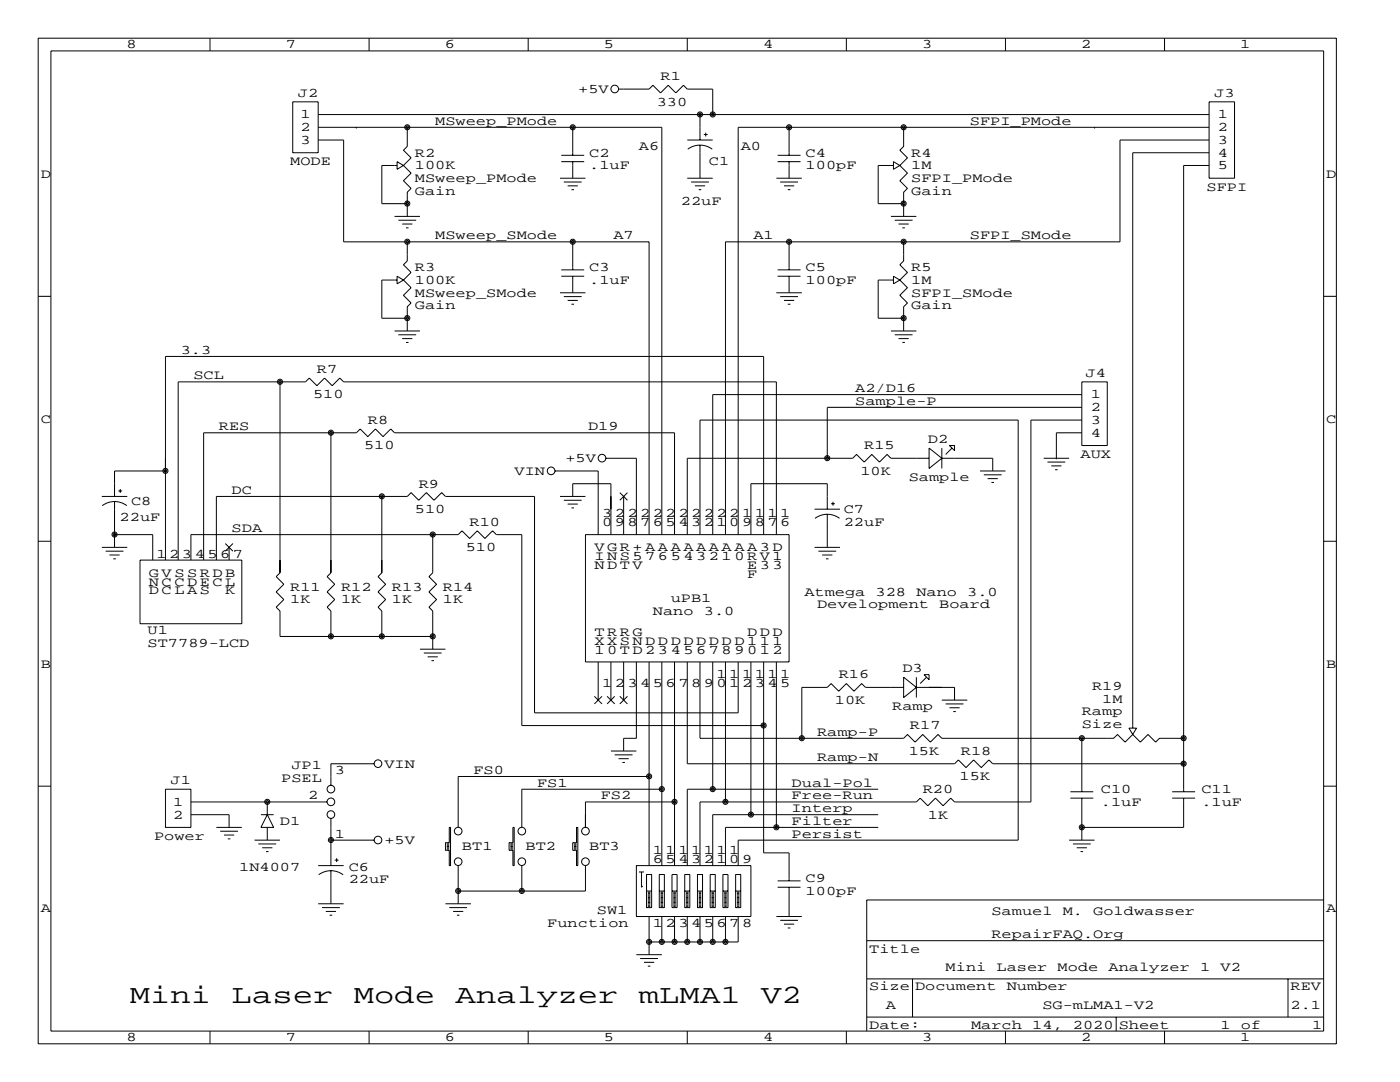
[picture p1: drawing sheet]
<svg xmlns="http://www.w3.org/2000/svg" width="279mm" height="216mm" viewBox="0 0 279 216" stroke-linecap="round" stroke-linejoin="round" font-family="sans-serif">
<g fill="none" stroke="#000" stroke-width=".2">
<path d="M7.6 7.6h259.1v200.7h-259.1zM10.2 10.2h254v195.5h-254zM41.9 7.6v2.6M73.7 7.6v2.6M105.4 7.6v2.6M123.4 17.8h6.1l.8-.8 1.5 1.5 1.5-1.5 1.6 1.5 1.5-1.5 .8 .8h5v5.1M137.2 7.6v2.6M168.9 7.6v2.6M200.7 7.6v2.6M232.4 7.6v2.6M58.4 20.3h5.1v10.2h-5.1zM63.5 27.9h5.1v20.4h60.9v58.4"/>
<path d="M63.5 22.9h177.8M63.5 25.4h68.6v81.3M71.1 25.4h.1M79.2 33h-3v7.6h5.1M79.2 32.3l1.3 .7-1.3 .8zM80.5 33l1.5 1.5-1.5 1.6 1.5 1.5-.7 .8v4.8M81.3 25.4v3.8l-.8 .8 1.5 1.5-1.5 1.5M111.8 35.6h5M112 32.3h4.6M112 31h4.6M112.5 36.3h3.6M113.3 37.1h2"/>
<path d="M114 37.8h.6M114.3 25.4v5.6M114.3 32.3v3.3M137.2 35.6h5M137.2 27.9h5M137.3 29.8a4.1 4.1 0 0 1 4.8 0M137.9 36.3h3.6M138.7 37.1h2M139.4 37.8h.6M139.7 22.9h.1M139.7 22.9v5M139.7 29v6.6"/>
<path d="M140.5 26.8h.7M140.8 26.5v.7M154.9 35.6h5.1M155.2 32.3h4.6M155.2 31h4.6M155.7 36.3h3.6M156.5 37.1h2M157.2 37.8h.5M157.5 25.4v5.6M157.5 32.3v3.3M178.3 33h-3v7.6h5M178.3 32.3l1.3 .7-1.3 .8z"/>
<path d="M179.6 33l1.5 1.5-1.5 1.6 1.5 1.5-.8 .8v4.8M180.3 25.4v3.8l-.7 .8 1.5 1.5-1.5 1.5M218.4 25.4h.1M241.3 20.3h5.1v15.3h-5.1zM241.3 33h-5.1v125M241.3 27.9h-17.8v20.4h-78.7v58.4M241.3 30.5h-15.2v114.8M241.3 25.4h-94v81.3M7.6 59.1h2.6M78.7 43.2h5.1M79.2 55.9h-3v7.6h5.1M79.2 55.1l1.3 .8-1.3 .7z"/>
<path d="M79.5 43.9h3.6M80.3 44.7h2M80.5 55.9l1.5 1.5-1.5 1.5 1.5 1.6-.7 .7v4.8M81 45.5h.5M81.3 48.3v3.8l-.8 .7 1.5 1.6-1.5 1.5M111.8 58.4h5M112 55.1h4.6M112 53.8h4.6M112.5 59.2h3.6M113.3 59.9h2M114.3 48.3v5.5M114.3 55.1v3.3"/>
<path d="M154.9 58.4h5.1M155.2 55.1h4.6M155.2 53.8h4.6M155.7 59.2h3.6M156.5 59.9h2M157.5 48.3v5.5M157.5 55.1v3.3M177.8 43.2h5.1M178.3 55.1l1.3 .8-1.3 .7zM178.3 55.9h-3v7.6h5M178.6 43.9h3.5M179.3 44.7h2.1"/>
<path d="M179.6 55.9l1.5 1.5-1.5 1.5 1.5 1.6-.8 .7v4.8M180.1 45.5h.5M180.3 48.3v3.8l-.7 .7 1.5 1.6-1.5 1.5M264.2 59.1h2.5M55.9 76.2v38.1l-.8 .8 1.5 1.5-1.5 1.5 1.5 1.5-1.5 1.6 .8 .7v5.1h30.5M78.7 66h5.1M79.5 66.8h3.6M80.3 67.6h2M81 68.3h.5M114 60.7h.6M157.2 60.7h.5M177.8 66h5.1"/>
<path d="M178.6 66.8h3.5M179.3 67.6h2.1M180.1 68.3h.5M215.9 76.2h5.1v12.7h-5.1zM215.9 78.7h-73.7v28M20.3 99.1h5.1M23.6 98h.8M24 97.6v.7M33 94h-10.1v5.1M66 86.4v27.9l-.7 .8 1.5 1.5-1.5 1.5 1.5 1.5-1.5 1.6 .7 .7v5.1M76.2 99.1v15.2l-.8 .8 1.6 1.5-1.6 1.5 1.6 1.5-1.6 1.6 .8 .7v5.1M110.7 94h8.7v12.7"/>
<path d="M111.8 99.1h5M112.5 99.8h3.6M114.3 99.1v-2.6h7.6v10.2M120.9 91.4h6.1v15.3M123.7 98.3l1.5 1.5M124.5 99.1v7.6M125.2 98.3l-1.5 1.5M185.4 91.4h-7.6l-.8-.7-1.5 1.5-1.5-1.5-1.5 1.5-1.6-1.5-.7 .7h-33v15.3M185.4 89.4l2.6 2-2.6 2.1zM188 91.4h10.1v2.6M188 89.4v4.1M189.5 88.9h1v1z"/>
<path d="M190 89.4l-1.3 1.3M195.6 94h5.1M196.3 94.7h3.6M197.1 95.5h2M197.9 96.3h.5M208.3 91.4h5.1M209 92.2h3.6M209.8 93h2M210.6 93.7h.5M210.8 91.4h.1M215.9 83.8h-10.2v76.2h-15.2l-.8-.7-1.5 1.5-1.5-1.5-1.5 1.5-1.6-1.5-.7 .7h-43.2v12.7M215.9 81.3h-50.8v10.1"/>
<path d="M215.9 86.4h-5.1v5M7.6 108h2.6M20.3 109.2h5.1M20.4 100.9a4.1 4.1 0 0 1 4.9 0M21.1 110h3.5M21.8 110.7h2.1M22.6 111.5h.5M22.9 100.1v9.1M22.9 106.7h7.6v5.1M27.9 111.8h20.4v12.7h-20.4zM38.1 111.8v-5.1h53.3l.8-.8 1.5 1.5 1.5-1.5 1.6 1.5 1.5-1.5 .8 .8h5v38.1h48.3M43.2 111.8v-12.7h38.1l.7-.8 1.6 1.5 1.5-1.5 1.5 1.5 1.5-1.5 .8 .8h17.8v43.1h40.6v-10.1"/>
<path d="M45 108.5l1.5 1.5M45.7 109.2v2.6M46.5 108.5l-1.5 1.5M86.4 106.7v7.6l-.8 .8 1.5 1.5-1.5 1.5 1.5 1.5-1.5 1.6 .8 .7v7.6M113.3 100.6h2M114 101.3h.6M116.8 106.7h40.7v25.4h-40.7zM134.6 106.7v-20.3h-55.9l-.7-.8-1.5 1.5-1.6-1.5-1.5 1.5-1.5-1.5-.8 .8h-30.5v25.4M139.7 106.7v-22.9h63.5v83.8h-55.9v5.1M152.4 106.7v-35.6h-119.4v40.7M154.9 106.7v-30.5h-86.3l-.8-.8-1.5 1.6-1.5-1.6-1.6 1.6-1.5-1.6-.7 .8h-25.4v35.6M162.6 101.6h5"/>
<path d="M162.6 109.2h5M162.7 103.4a4.1 4.1 0 0 1 4.8 0M163.3 110h3.6M164.1 110.7h2M164.8 111.5h.6M165.1 101.6v-5.1h-15.2v10.2M165.1 102.6v6.6M165.9 100.5h.7M166.2 100.1v.8M264.2 108h2.5M83.8 129.5h5.1M84.6 130.3h3.5"/>
<path d="M85.3 131.1h2.1M86.1 131.8h.5M118.6 138.9l1.5 1.6M119.4 132.1v7.6M120.1 138.9l-1.5 1.6M121.2 138.9l1.5 1.6M121.9 132.1v7.6M122.7 138.9l-1.5 1.6M123.7 138.9l1.5 1.6M124.5 132.1v7.6M125.2 138.9l-1.5 1.6M127 132.1v15.2h-2.5v2.6"/>
<path d="M129.5 132.1v40.6M132.1 132.1v40.6M134.6 132.1v40.6M137.2 132.1v20.3h53.3l.8-.8 1.5 1.6 1.5-1.6 1.5 1.6 1.6-1.6 .7 .8h38.1M139.7 132.1v15.2h40.6l.8-.7 1.5 1.5 1.5-1.5 1.6 1.5 1.5-1.5 .8 .7h34.2l.8-.7 1.5 1.5 1.6-1.5M142.2 132.1v25.4M144.8 132.1v27.9M149.9 132.1v30.5M152.4 132.1v38.1h5.1v5.6M154.9 132.1v33M180.3 135.1l2.6 2.1-2.6 2zM180.3 137.2h-7.6l-.7-.8-1.6 1.5-1.5-1.5-1.5 1.5-1.5-1.5-.8 .8h-5.1v10.1"/>
<path d="M182.9 137.2h7.6v2.5M182.9 135.1v4.1M184.4 134.6h1v1zM184.9 135.1l-1.3 1.3M188 139.7h5M7.6 156.9h2.6M33 157.5h5.1v7.6h-5.1zM74.7 152.4h-8.7v4.3M121.9 149.9h5.1M122.7 150.6h3.5M123.4 151.4h2.1M124.2 152.1h.5"/>
<path d="M129.5 154.9h-38.1v10.2M132.1 157.5h-28v7.6M175.3 157.5h-38.1v15.2M188.7 140.5h3.6M189.5 141.2h2M190.2 142h.6M213.6 159.3h4.6M213.6 158h4.6M215.9 147.3h.1M215.9 147.3v10.7M215.9 159.3v8.3M225.3 145.3h1.5l-.7 1.3z"/>
<path d="M226.1 146.6l1.5 1.5 1.5-1.5 1.5 1.5 .8-.8h4.8M233.9 159.3h4.6M233.9 158h4.6M236.2 159.3v5.8h-20.3M264.2 156.9h2.5M38.1 160h27.2M38.1 162.6h7.6v2.5M43.2 165.1h5.1M43.9 165.9h3.6M44.7 166.6h2M45.5 167.4h.5M50.8 167.6h5.1"/>
<path d="M51.6 168.4h3.5M52.1 162.6h2.5M52.3 169.2h2.1M53.1 169.9h.5M53.3 162.6l1.3 2.5h-2.5zM53.3 160v2.6M53.3 165.1v2.5M63.5 172.7h5.1M63.6 174.6a4.1 4.1 0 0 1 4.9 0M66 163.3v9.4M66 173.7v6.6M66 167.6h8.7"/>
<path d="M66.8 171.6h.8M67.2 171.2v.8M89.2 168.4h.5M89.2 169.2h.5M89.2 168.7h.5M89.2 168.9h.5M89.2 169.4h.5M89.7 165.1h.2v7.6h-.2v-3h-.8v-1.6h.8zM91.4 172.7v7.6M101.9 168.4h.5M101.9 169.2h.5M101.9 168.7h.5"/>
<path d="M101.9 168.9h.5M101.9 169.4h.5M102.4 165.1h.2v7.6h-.2v-3h-.8v-1.6h.8zM104.1 172.7v5.1M114.6 168.4h.5M114.6 169.2h.5M114.6 168.7h.5M114.6 168.9h.5M114.6 169.4h.5M115.1 165.1h.2v7.6h-.2v-3h-.8v-1.6h.8zM116.8 172.7v5.1h-25.4M127 172.7h22.9v10.2h-22.9z"/>
<path d="M127.5 174h1M128 174v3l.3-.2M129 174.5h1v6.6h-1zM129 177.8h1M129.3 179.6h.5M129.3 178.1h.5M129.3 178.3h.5M129.3 178.6h.5M129.3 178.8h.5M129.3 179.1h.5M129.3 179.3h.5M129.3 179.8h.5"/>
<path d="M131.6 174.5h1v6.6h-1zM131.6 177.8h1M131.8 179.6h.5M131.8 178.1h.5M131.8 178.3h.5M131.8 178.6h.5M131.8 178.8h.5M131.8 179.1h.5M131.8 179.3h.5M131.8 179.8h.5M134.1 174.5h1v6.6h-1zM134.1 177.8h1"/>
<path d="M134.4 179.6h.5M134.4 178.1h.5M134.4 178.3h.5M134.4 178.6h.5M134.4 178.8h.5M134.4 179.1h.5M134.4 179.3h.5M134.4 179.8h.5M134.6 160h-17.8v5.1M136.7 174.5h1v6.6h-1zM136.7 177.8h1M136.9 179.6h.5"/>
<path d="M136.9 178.1h.5M136.9 178.3h.5M136.9 178.6h.5M136.9 178.8h.5M136.9 179.1h.5M136.9 179.3h.5M136.9 179.8h.5M139.2 174.5h1v6.6h-1zM139.2 177.8h1M139.4 179.6h.6M139.4 178.1h.6M139.4 178.3h.6"/>
<path d="M139.4 178.6h.6M139.4 178.8h.6M139.4 179.1h.6M139.4 179.3h.6M139.4 179.8h.6M141.7 174.5h1v6.6h-1zM141.7 177.8h1M142 179.6h.5M142 178.1h.5M142 178.3h.5M142 178.6h.5M142 178.8h.5"/>
<path d="M142 179.1h.5M142 179.3h.5M142 179.8h.5M144.3 174.5h1v6.6h-1zM144.3 177.8h1M144.5 179.6h.5M144.5 178.1h.5M144.5 178.3h.5M144.5 178.6h.5M144.5 178.8h.5M144.5 179.1h.5M144.5 179.3h.5"/>
<path d="M144.5 179.8h.5M146.8 174.5h1v6.6h-1zM146.8 177.8h1M147.1 179.6h.5M147.1 178.1h.5M147.1 178.3h.5M147.1 178.6h.5M147.1 178.8h.5M147.1 179.1h.5M147.1 179.3h.5M147.1 179.8h.5M155.2 177h4.6"/>
<path d="M155.2 175.8h4.6M157.5 177v5.9M175.3 165.1h-30.5v7.6M175.3 162.6h-33.1v10.1M213.4 167.6h5M214.1 168.4h3.6M214.9 169.2h2M215.6 169.9h.6M264.2 179.6h-91.2v26.1M63.5 180.3h5.1M64.3 181.1h3.5M65 181.9h2.1"/>
<path d="M65.8 182.6h.5M88.9 180.3h5.1M89.7 181.1h3.5M90.4 181.9h2.1M91.2 182.6h.5M127 190.5h5.1M127.8 191.3h3.5M128.5 192h2.1M129.3 180.3h.5M129.3 192.8h.5M129.3 180.1h.5M129.3 180.6h.5"/>
<path d="M129.3 180.8h.5M129.5 182.9v7.6M131.8 180.3h.5M131.8 180.1h.5M131.8 180.6h.5M131.8 180.8h.5M132.1 182.9v5.1M134.4 180.3h.5M134.4 180.1h.5M134.4 180.6h.5M134.4 180.8h.5M134.6 182.9v5.1"/>
<path d="M136.9 180.3h.5M136.9 180.1h.5M136.9 180.6h.5M136.9 180.8h.5M137.2 182.9v5.1M139.4 180.3h.6M139.4 180.1h.6M139.4 180.6h.6M139.4 180.8h.6M139.7 182.9v5.1M142 180.3h.5M142 180.1h.5"/>
<path d="M142 180.6h.5M142 180.8h.5M142.2 182.9v5.1M144.5 180.3h.5M144.5 180.1h.5M144.5 180.6h.5M144.5 180.8h.5M144.8 182.9v5.1M147.1 180.3h.5M147.1 180.1h.5M147.1 180.6h.5M147.1 180.8h.5"/>
<path d="M147.3 182.9v5.1h-17.8M154.9 182.9h5.1M155.7 183.6h3.6M156.5 184.4h2M157.2 185.2h.5M173 195.3h91.2M173 187.7h91.2M182.1 195.3v7.6M257 195.3v7.6M41.9 205.7v2.6M73.7 205.7v2.6M105.4 205.7v2.6"/>
<path d="M137.2 205.7v2.6M168.9 205.7v2.6M173 202.9h91.2M200.7 205.7v2.6M222.8 202.9v2.8M232.4 205.7v2.6"/>
<circle cx="122.7" cy="17.8" r=".76"/>
<circle cx="81.3" cy="25.4" r=".51"/>
<circle cx="81.3" cy="25.4" r=".25"/>
<circle cx="114.3" cy="25.4" r=".51"/>
<circle cx="114.3" cy="25.4" r=".25"/>
<circle cx="139.7" cy="22.8" r=".51"/>
<circle cx="139.7" cy="22.8" r=".25"/>
<circle cx="142.2" cy="22.8" r=".51"/>
<circle cx="142.2" cy="22.8" r=".25"/>
<circle cx="157.5" cy="25.4" r=".51"/>
<circle cx="157.5" cy="25.4" r=".25"/>
<circle cx="180.3" cy="25.4" r=".51"/>
<circle cx="180.3" cy="25.4" r=".25"/>
<circle cx="81.3" cy="40.6" r=".51"/>
<circle cx="81.3" cy="48.2" r=".51"/>
<circle cx="81.3" cy="40.6" r=".25"/>
<circle cx="81.3" cy="48.2" r=".25"/>
<circle cx="114.3" cy="48.2" r=".51"/>
<circle cx="114.3" cy="48.2" r=".25"/>
<circle cx="157.5" cy="48.2" r=".51"/>
<circle cx="157.5" cy="48.2" r=".25"/>
<circle cx="180.3" cy="40.6" r=".51"/>
<circle cx="180.3" cy="48.2" r=".51"/>
<circle cx="180.3" cy="40.6" r=".25"/>
<circle cx="180.3" cy="48.2" r=".25"/>
<circle cx="55.9" cy="76.2" r=".51"/>
<circle cx="55.9" cy="76.2" r=".25"/>
<circle cx="81.3" cy="63.5" r=".51"/>
<circle cx="81.3" cy="63.5" r=".25"/>
<circle cx="180.3" cy="63.5" r=".51"/>
<circle cx="180.3" cy="63.5" r=".25"/>
<circle cx="33" cy="94" r=".51"/>
<circle cx="33" cy="94" r=".25"/>
<circle cx="66" cy="86.3" r=".51"/>
<circle cx="66" cy="86.3" r=".25"/>
<circle cx="76.2" cy="99" r=".51"/>
<circle cx="76.2" cy="99" r=".25"/>
<circle cx="110" cy="94" r=".76"/>
<circle cx="120.1" cy="91.4" r=".76"/>
<circle cx="165.1" cy="91.4" r=".51"/>
<circle cx="165.1" cy="91.4" r=".25"/>
<circle cx="22.9" cy="106.7" r=".51"/>
<circle cx="22.9" cy="106.7" r=".25"/>
<circle cx="86.4" cy="106.7" r=".51"/>
<circle cx="86.4" cy="106.7" r=".25"/>
<circle cx="66" cy="127" r=".51"/>
<circle cx="66" cy="127" r=".25"/>
<circle cx="76.2" cy="127" r=".51"/>
<circle cx="76.2" cy="127" r=".25"/>
<circle cx="86.4" cy="127" r=".51"/>
<circle cx="86.4" cy="127" r=".25"/>
<circle cx="53.3" cy="160" r=".51"/>
<circle cx="53.3" cy="160" r=".25"/>
<circle cx="66" cy="157.5" r=".76"/>
<circle cx="66" cy="160" r=".76"/>
<circle cx="75.4" cy="152.4" r=".76"/>
<circle cx="129.5" cy="154.9" r=".51"/>
<circle cx="129.5" cy="154.9" r=".25"/>
<circle cx="132.1" cy="157.5" r=".51"/>
<circle cx="132.1" cy="157.5" r=".25"/>
<circle cx="134.6" cy="160" r=".51"/>
<circle cx="134.6" cy="160" r=".25"/>
<circle cx="142.2" cy="157.5" r=".51"/>
<circle cx="142.2" cy="157.5" r=".25"/>
<circle cx="144.8" cy="160" r=".51"/>
<circle cx="144.8" cy="160" r=".25"/>
<circle cx="152.4" cy="144.8" r=".51"/>
<circle cx="152.4" cy="144.8" r=".25"/>
<circle cx="160" cy="147.3" r=".51"/>
<circle cx="160" cy="147.3" r=".25"/>
<circle cx="215.9" cy="147.3" r=".51"/>
<circle cx="215.9" cy="147.3" r=".25"/>
<circle cx="236.2" cy="152.4" r=".51"/>
<circle cx="236.2" cy="147.3" r=".51"/>
<circle cx="236.2" cy="147.3" r=".25"/>
<circle cx="236.2" cy="152.4" r=".25"/>
<circle cx="66" cy="167.6" r=".51"/>
<circle cx="66" cy="162.5" r=".76"/>
<circle cx="66" cy="167.6" r=".25"/>
<circle cx="75.4" cy="167.6" r=".76"/>
<circle cx="91.4" cy="177.8" r=".51"/>
<circle cx="91.4" cy="171.9" r=".76"/>
<circle cx="91.4" cy="165.8" r=".76"/>
<circle cx="91.4" cy="177.8" r=".25"/>
<circle cx="104.1" cy="177.8" r=".51"/>
<circle cx="104.1" cy="165.8" r=".76"/>
<circle cx="104.1" cy="171.9" r=".76"/>
<circle cx="104.1" cy="177.8" r=".25"/>
<circle cx="116.8" cy="171.9" r=".76"/>
<circle cx="116.8" cy="165.8" r=".76"/>
<circle cx="149.9" cy="162.5" r=".51"/>
<circle cx="149.9" cy="162.5" r=".25"/>
<circle cx="154.9" cy="165.1" r=".51"/>
<circle cx="154.9" cy="165.1" r=".25"/>
<circle cx="215.9" cy="165.1" r=".51"/>
<circle cx="215.9" cy="165.1" r=".25"/>
<circle cx="129.5" cy="187.9" r=".51"/>
<circle cx="129.5" cy="187.9" r=".25"/>
<circle cx="132.1" cy="187.9" r=".51"/>
<circle cx="132.1" cy="187.9" r=".25"/>
<circle cx="134.6" cy="187.9" r=".51"/>
<circle cx="134.6" cy="187.9" r=".25"/>
<circle cx="137.2" cy="187.9" r=".51"/>
<circle cx="137.2" cy="187.9" r=".25"/>
<circle cx="139.7" cy="187.9" r=".51"/>
<circle cx="139.7" cy="187.9" r=".25"/>
<circle cx="142.2" cy="187.9" r=".51"/>
<circle cx="142.2" cy="187.9" r=".25"/>
<circle cx="144.8" cy="187.9" r=".51"/>
<circle cx="144.8" cy="187.9" r=".25"/>
</g>
<g font-size="5.3">
<text x="25.9" y="200.2">Mini</text>
<text x="46.2" y="200.2">Laser</text>
<text x="70.6" y="200.2">Mode</text>
<text x="90.9" y="200.2">Analyzer</text>
<text x="127.5" y="200.2">mLMA1</text>
<text x="151.9" y="200.2">V2</text>
</g>
<g font-size="2.6">
<text x="25.3" y="9.7">8</text>
<text x="57" y="9.7">7</text>
<text x="88.8" y="9.7">6</text>
<text x="120.5" y="9.7">5</text>
<text x="152.3" y="9.7">4</text>
<text x="184" y="9.7">3</text>
<text x="215.8" y="9.7">2</text>
<text x="247.5" y="9.7">1</text>
<text x="131.8" y="16">R1</text>
<text x="59.4" y="19.3">J2</text>
<text x="60" y="23.6">1</text>
<text x="115.4" y="18.5">+5V</text>
<text x="131.1" y="21.1">330</text>
<text x="242.3" y="19.3">J3</text>
<text x="243.1" y="23.6">1</text>
<text x="60" y="26.2">2</text>
<text x="60" y="28.7">3</text>
<text x="86.9" y="24.9">MSweep_PMode</text>
<text x="127.5" y="30">A6</text>
<text x="147.8" y="30">A0</text>
<text x="193.5" y="24.9">SFPI_PMode</text>
<text x="243.1" y="26.2">2</text>
<text x="243.1" y="28.7">3</text>
<text x="8.1" y="35.5">D</text>
<text x="57.9" y="33">MODE</text>
<text x="82.8" y="31.2">R2</text>
<text x="82.8" y="33.8">100K</text>
<text x="117.6" y="31.2">C2</text>
<text x="117.6" y="33.8">.1uF</text>
<text x="141.5" y="33">C1</text>
<text x="160.8" y="31.2">C4</text>
<text x="160.8" y="33.8">100pF</text>
<text x="181.9" y="31.2">R4</text>
<text x="181.9" y="33.8">1M</text>
<text x="243.1" y="31.2">4</text>
<text x="243.1" y="33.8">5</text>
<text x="264.7" y="35.5">D</text>
<text x="82.8" y="36.3">MSweep_PMode</text>
<text x="82.8" y="38.9">Gain</text>
<text x="135.9" y="40.9">22uF</text>
<text x="181.9" y="36.3">SFPI_PMode</text>
<text x="181.9" y="38.9">Gain</text>
<text x="240.8" y="38.1">SFPI</text>
<text x="86.9" y="47.8">MSweep_SMode</text>
<text x="122.4" y="47.8">A7</text>
<text x="150.4" y="47.8">A1</text>
<text x="193.5" y="47.8">SFPI_SMode</text>
<text x="82.8" y="54.1">R3</text>
<text x="82.8" y="56.6">100K</text>
<text x="82.8" y="59.2">MSweep_SMode</text>
<text x="117.6" y="54.1">C3</text>
<text x="117.6" y="56.6">.1uF</text>
<text x="160.8" y="54.1">C5</text>
<text x="160.8" y="56.6">100pF</text>
<text x="181.9" y="54.1">R5</text>
<text x="181.9" y="56.6">1M</text>
<text x="181.9" y="59.2">SFPI_SMode</text>
<text x="82.8" y="61.7">Gain</text>
<text x="181.9" y="61.7">Gain</text>
<text x="36.1" y="70.6">3.3</text>
<text x="38.6" y="75.7">SCL</text>
<text x="63.2" y="74.4">R7</text>
<text x="216.7" y="75.2">J4</text>
<text x="62.5" y="79.5">510</text>
<text x="170.7" y="80.8">Sample-P</text>
<text x="170.7" y="78.2">A2/D16</text>
<text x="217.7" y="79.5">1</text>
<text x="217.7" y="82">2</text>
<text x="8.1" y="84.3">C</text>
<text x="43.7" y="85.9">RES</text>
<text x="72.6" y="89.7">510</text>
<text x="73.4" y="84.6">R8</text>
<text x="117.3" y="85.9">D19</text>
<text x="172.5" y="89.7">R15</text>
<text x="185.2" y="88.4">D2</text>
<text x="217.7" y="84.6">3</text>
<text x="217.7" y="87.1">4</text>
<text x="264.7" y="84.3">C</text>
<text x="102.7" y="94.7">VIN</text>
<text x="112.9" y="92.2">+5V</text>
<text x="171.7" y="94.7">10K</text>
<text x="215.6" y="91.4">AUX</text>
<text x="26.2" y="100.8">C8</text>
<text x="46.2" y="98.6">DC</text>
<text x="83.6" y="97.3">R9</text>
<text x="181.4" y="96">Sample</text>
<text x="23.9" y="103.9">22uF</text>
<text x="46.2" y="106.2">SDA</text>
<text x="82.8" y="102.4">510</text>
<text x="93.7" y="104.9">R10</text>
<text x="120.1" y="103.1">3</text>
<text x="120.1" y="104.9">0</text>
<text x="122.7" y="103.1">2</text>
<text x="122.7" y="104.9">9</text>
<text x="125.2" y="103.1">2</text>
<text x="125.2" y="104.9">8</text>
<text x="127.8" y="103.1">2</text>
<text x="127.8" y="104.9">7</text>
<text x="130.3" y="103.1">2</text>
<text x="130.3" y="104.9">6</text>
<text x="132.8" y="103.1">2</text>
<text x="132.8" y="104.9">5</text>
<text x="135.4" y="103.1">2</text>
<text x="135.4" y="104.9">4</text>
<text x="137.9" y="103.1">2</text>
<text x="137.9" y="104.9">3</text>
<text x="140.5" y="103.1">2</text>
<text x="140.5" y="104.9">2</text>
<text x="143" y="103.1">2</text>
<text x="143" y="104.9">1</text>
<text x="145.5" y="103.1">2</text>
<text x="145.5" y="104.9">0</text>
<text x="148.1" y="103.1">1</text>
<text x="148.1" y="104.9">9</text>
<text x="150.6" y="103.1">1</text>
<text x="150.6" y="104.9">8</text>
<text x="153.2" y="103.1">1</text>
<text x="153.2" y="104.9">7</text>
<text x="155.7" y="103.1">1</text>
<text x="155.7" y="104.9">6</text>
<text x="168.4" y="102.4">C7</text>
<text x="168.4" y="104.9">22uF</text>
<text x="31.2" y="111.3">1</text>
<text x="33.8" y="111.3">2</text>
<text x="36.3" y="111.3">3</text>
<text x="38.9" y="111.3">4</text>
<text x="41.4" y="111.3">5</text>
<text x="43.9" y="111.3">6</text>
<text x="46.5" y="111.3">7</text>
<text x="93" y="110">510</text>
<text x="118.6" y="110">V G R + A A A A A A A A A 3 D</text>
<text x="118.6" y="111.8">I N S 5</text>
<text x="118.6" y="113.5">N D T V</text>
<text x="128.8" y="111.8">7</text>
<text x="131.3" y="111.8">6</text>
<text x="133.9" y="111.8">5</text>
<text x="136.4" y="111.8">4</text>
<text x="138.9" y="111.8">3</text>
<text x="141.5" y="111.8">2</text>
<text x="144" y="111.8">1</text>
<text x="146.6" y="111.8">0 R V 1</text>
<text x="149.1" y="113.5">E 3</text>
<text x="154.2" y="113.5">3</text>
<text x="29.7" y="115.1">G V S S R D B</text>
<text x="29.7" y="116.8">N C C D E C L</text>
<text x="29.7" y="118.6">D C L A S</text>
<text x="45" y="118.6">K</text>
<text x="57.9" y="117.9">R11</text>
<text x="68.1" y="117.9">R12</text>
<text x="78.2" y="117.9">R13</text>
<text x="88.4" y="117.9">R14</text>
<text x="149.1" y="115.3">F</text>
<text x="160.5" y="118.9">Atmega</text>
<text x="174.8" y="118.9">328</text>
<text x="182.9" y="118.9">Nano</text>
<text x="193" y="118.9">3.0</text>
<text x="57.9" y="120.4">1K</text>
<text x="68.1" y="120.4">1K</text>
<text x="78.2" y="120.4">1K</text>
<text x="88.4" y="120.4">1K</text>
<text x="130.3" y="122.7">Nano</text>
<text x="133.9" y="120.1">uPB1</text>
<text x="140.5" y="122.7">3.0</text>
<text x="163.1" y="121.4">Development</text>
<text x="187.5" y="121.4">Board</text>
<text x="29.5" y="126.5">U1</text>
<text x="29.5" y="129">ST7789-LCD</text>
<text x="118.6" y="127">T R R G</text>
<text x="118.6" y="128.8">X X S N D D D D D D D D 1</text>
<text x="118.6" y="130.6">1</text>
<text x="121.2" y="130.6">0 T D 2</text>
<text x="131.3" y="130.6">3</text>
<text x="133.9" y="130.6">4</text>
<text x="136.4" y="130.6">5</text>
<text x="138.9" y="130.6">6</text>
<text x="141.5" y="130.6">7</text>
<text x="144" y="130.6">8</text>
<text x="146.6" y="130.6">9</text>
<text x="149.1" y="127">D D D</text>
<text x="149.1" y="130.6">0</text>
<text x="151.6" y="128.8">1</text>
<text x="151.6" y="130.6">1</text>
<text x="154.2" y="128.8">1</text>
<text x="154.2" y="130.6">2</text>
<text x="8.1" y="133.2">B</text>
<text x="120.1" y="137.2">1</text>
<text x="122.7" y="137.2">2</text>
<text x="125.2" y="137.2">3</text>
<text x="127.8" y="137.2">4</text>
<text x="130.3" y="137.2">5</text>
<text x="132.8" y="137.2">6</text>
<text x="135.4" y="137.2">7</text>
<text x="137.9" y="137.2">8</text>
<text x="140.5" y="137.2">9</text>
<text x="143" y="135.4">1</text>
<text x="143" y="137.2">0</text>
<text x="145.5" y="135.4">1</text>
<text x="145.5" y="137.2">1</text>
<text x="148.1" y="135.4">1</text>
<text x="148.1" y="137.2">2</text>
<text x="150.6" y="135.4">1</text>
<text x="150.6" y="137.2">3</text>
<text x="153.2" y="135.4">1</text>
<text x="153.2" y="137.2">4</text>
<text x="155.7" y="135.4">1</text>
<text x="155.7" y="137.2">5</text>
<text x="167.4" y="135.4">R16</text>
<text x="180.1" y="134.1">D3</text>
<text x="217.9" y="137.7">R19</text>
<text x="264.7" y="133.2">B</text>
<text x="166.6" y="140.5">10K</text>
<text x="178.1" y="141.7">Ramp</text>
<text x="215.9" y="142.7">Ramp</text>
<text x="220" y="140.2">1M</text>
<text x="163.1" y="146.8">Ramp-P</text>
<text x="181.6" y="145.5">R17</text>
<text x="215.9" y="145.3">Size</text>
<text x="56.1" y="156">PSEL</text>
<text x="58.2" y="153.4">JP1</text>
<text x="66.8" y="154.4">3</text>
<text x="76.7" y="153.2">VIN</text>
<text x="94.5" y="154.4">FS0</text>
<text x="163.1" y="151.9">Ramp-N</text>
<text x="181.4" y="150.6">15K</text>
<text x="191.5" y="155.7">15K</text>
<text x="191.8" y="150.6">R18</text>
<text x="34" y="156.5">J1</text>
<text x="34.6" y="160.8">1</text>
<text x="61.5" y="159.5">2</text>
<text x="107.2" y="157">FS1</text>
<text x="119.9" y="159.5">FS2</text>
<text x="158" y="159.5">Free-Run</text>
<text x="158" y="157">Dual-Pol</text>
<text x="184.1" y="158.2">R20</text>
<text x="219.7" y="158.2">C10</text>
<text x="219.7" y="160.8">.1uF</text>
<text x="239.8" y="158.2">C11</text>
<text x="239.8" y="160.8">.1uF</text>
<text x="30.7" y="167.6">Power</text>
<text x="34.6" y="163.3">2</text>
<text x="55.9" y="164.6">D1</text>
<text x="66.8" y="167.1">1</text>
<text x="158" y="162.1">Interp</text>
<text x="158" y="164.6">Filter</text>
<text x="158" y="167.1">Persist</text>
<text x="185.2" y="163.3">1K</text>
<text x="47.8" y="173.7">1N4007</text>
<text x="69.6" y="173.7">C6</text>
<text x="76.7" y="168.4">+5V</text>
<text x="92.2" y="169.7">BT1</text>
<text x="104.9" y="169.7">BT2</text>
<text x="117.6" y="169.7">BT3</text>
<text x="130.3" y="170.4">1</text>
<text x="130.3" y="172.2">6</text>
<text x="132.8" y="170.4">1</text>
<text x="132.8" y="172.2">5</text>
<text x="135.4" y="170.4">1</text>
<text x="135.4" y="172.2">4</text>
<text x="137.9" y="170.4">1</text>
<text x="137.9" y="172.2">3</text>
<text x="140.5" y="170.4">1</text>
<text x="140.5" y="172.2">2</text>
<text x="143" y="170.4">1</text>
<text x="143" y="172.2">1</text>
<text x="145.5" y="170.4">1</text>
<text x="145.5" y="172.2">0 9</text>
<text x="69.6" y="176.3">22uF</text>
<text x="160.8" y="176">C9</text>
<text x="160.8" y="178.6">100pF</text>
<text x="8.1" y="182.1">A</text>
<text x="109.2" y="184.9">Function</text>
<text x="119.1" y="182.4">SW1</text>
<text x="130.3" y="184.9">1 2 3 4 5 6 7 8</text>
<text x="197.9" y="182.6">Samuel</text>
<text x="212.1" y="182.6">M.</text>
<text x="218.2" y="182.6">Goldwasser</text>
<text x="264.7" y="182.1">A</text>
<text x="173.5" y="190.2">Title</text>
<text x="197.9" y="187.2">RepairFAQ.Org</text>
<text x="173.5" y="197.6">Size Document</text>
<text x="188.7" y="193.8">Mini</text>
<text x="198.9" y="193.8">Laser</text>
<text x="200.9" y="197.6">Number</text>
<text x="211.1" y="193.8">Mode</text>
<text x="221.2" y="193.8">Analyzer</text>
<text x="239.5" y="193.8">1</text>
<text x="243.6" y="193.8">V2</text>
<text x="257.6" y="197.6">REV</text>
<text x="176.8" y="201.4">A</text>
<text x="208" y="201.4">SG-mLMA1-V2</text>
<text x="257.6" y="201.4">2.1</text>
<text x="25.3" y="207.8">8</text>
<text x="57" y="207.8">7</text>
<text x="88.8" y="207.8">6</text>
<text x="120.5" y="207.8">5</text>
<text x="152.3" y="207.8">4</text>
<text x="173.5" y="205.2">Date:</text>
<text x="184" y="207.8">3</text>
<text x="193.8" y="205.2">March</text>
<text x="206" y="205.2">14,</text>
<text x="214.1" y="205.2">2020 Sheet</text>
<text x="215.8" y="207.8">2</text>
<text x="243.6" y="205.2">1</text>
<text x="247.5" y="207.8">1</text>
<text x="247.7" y="205.2">of</text>
<text x="261.9" y="205.2">1</text>
</g>
</svg>
